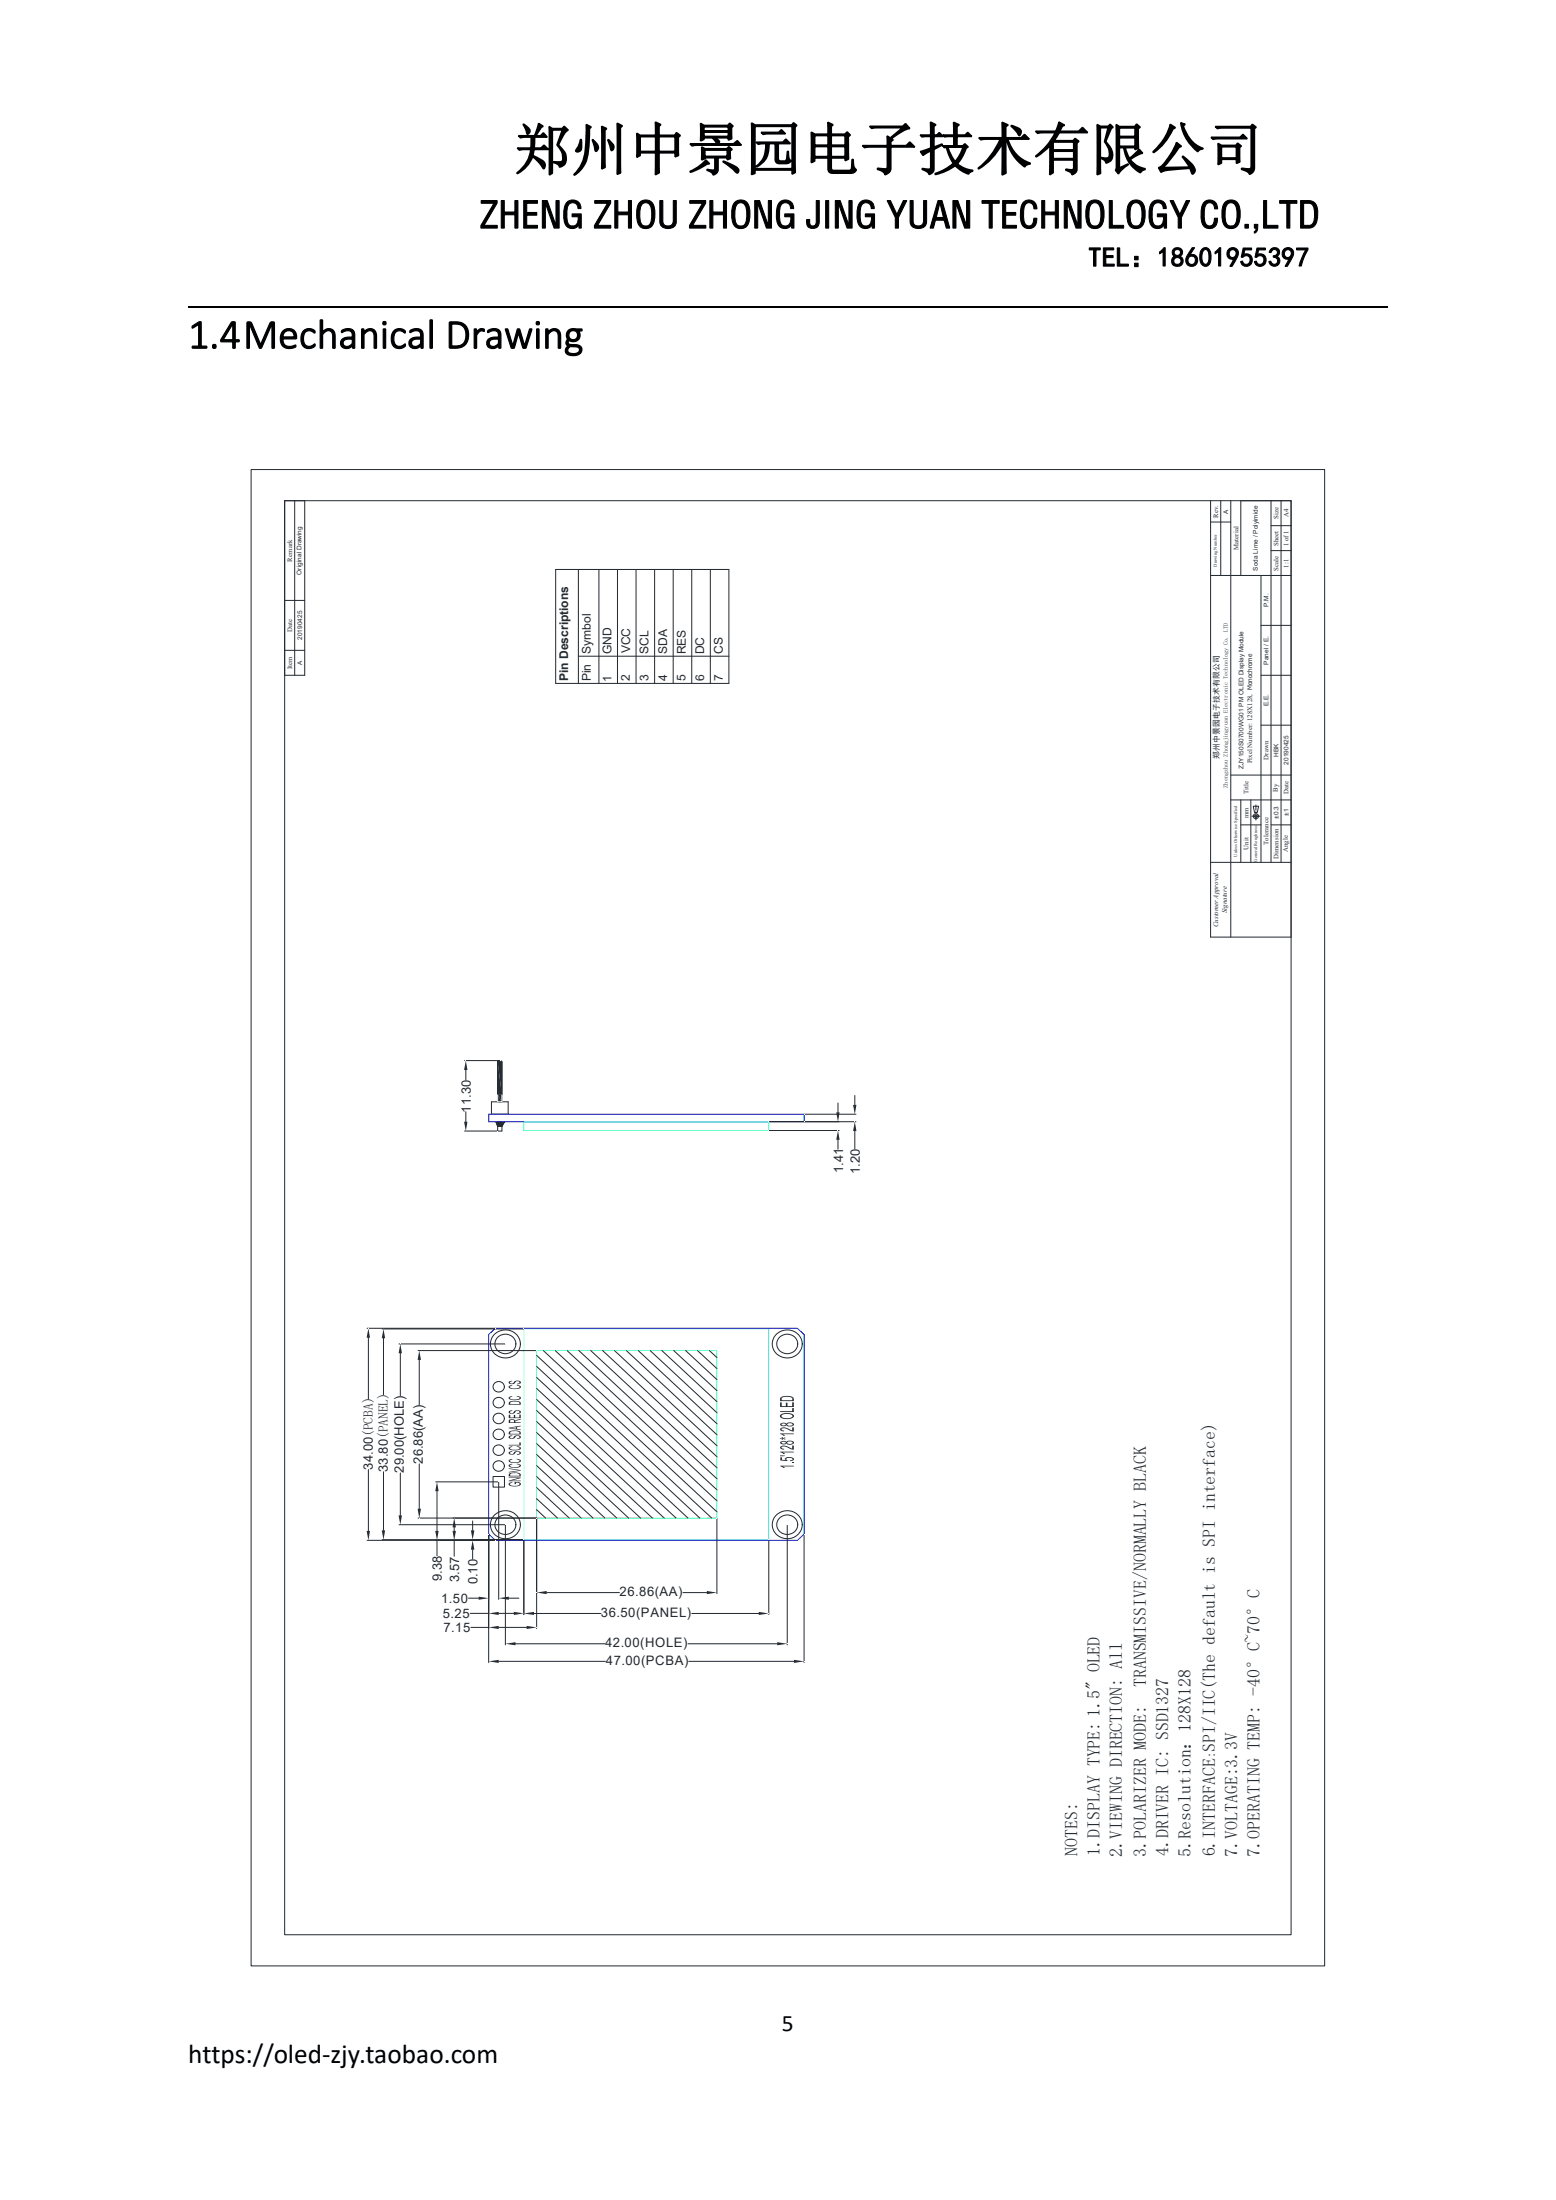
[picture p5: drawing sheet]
<svg xmlns="http://www.w3.org/2000/svg" width="210mm" height="297mm" viewBox="0 0 210 297" stroke-linecap="round" stroke-linejoin="round" font-family="sans-serif">
<path d="M25.4 41.5h161.9" fill="none" stroke="#000" stroke-width=".25"/>
<g fill="none" stroke="#212830" stroke-width=".13">
<path d="M33.9 63.4h144.9v202h-144.9zM38.4 67.6h135.9v193.6h-135.9zM38.4 67.6h2.7v23.6h-2.7zM39.8 67.6v23.6M163.4 67.6v58.9h10.9v-58.9h-6.8v10.1M163.4 77.7h10.9M163.4 70.5h2.7M164.8 67.6v10.1M166.1 67.6v58.9M170.2 77.7v38.7M171.5 67.6v48.8M171.5 74.3h2.8"/>
<path d="M171.5 71h2.8M172.9 67.6v48.8M38.4 81.1h2.7M38.4 87.8h2.7M170.2 91.2h4.1M170.2 97.9h4.1M170.2 84.4h4.1M163.4 116.4h10.9M166.1 108h8.2M166.1 104.6h8.2M167.5 108v8.4M167.5 111.4h2.7"/>
<path d="M168.8 108v8.4M169 110.2h1.1M169.1 108.8h.8l-.2 .9h-.4zM169.5 108.7v.7M169.5 109.6v.2M169.5 110v.7M171.5 111.4h2.8M66 150.4v1M66.3 148.7h2.3v1.7h-2.3z"/>
<circle cx="169.5" cy="110.2" r=".16"/>
<circle cx="169.5" cy="110.2" r=".35"/>
</g>
<g fill="#212830">
<path d="M67.2 143.4l.2-.2 .3 .2z"/>
<path d="M67.4 143.2h.2l.1 .2z"/>
<path d="M67.2 143.4l.5 4.4h-.5z"/>
<path d="M67.2 143.4h.5v4.4z"/>
<path d="M67.2 147.8l.5 .9h-.5z"/>
<path d="M67.2 147.8h.5v.9z"/>
</g>
<path d="M67.2 143.4l.2-.2h.2l.1 .2v5.3h-.5zM67.2 143.4v4.4M67.2 143.4l.2-.2h.2l.1 .2v4.4M67.2 148.7h.5M67.2 151.4h.5M67.7 152.1v.6h-.5" fill="none" stroke="#212830" stroke-width=".13"/>
<path d="M67.2 151.4l.5 .7h-.5zM67.2 151.4h.5v.7z" fill="#000"/>
<path d="M67.2 151.4h.5v.7h-.5z" fill="none" stroke="#000" stroke-width=".13"/>
<g fill="#212830">
<path d="M66.9 151.4l.8 .7h-.5z"/>
<path d="M66.9 151.4h1.2l-.4 .7z"/>
</g>
<g fill="none" stroke="#212830" stroke-width=".13">
<path d="M75 76.9h23.4v15.4h-23.4zM78.1 76.9v15.4M80.8 76.9v15.4M83.3 76.9v15.4M85.8 76.9v15.4M88.4 76.9v15.4M90.9 76.9v15.4M93.4 76.9v15.4M95.9 76.9v15.4M78.1 88.6h20.3M62.7 152.7h4.4M62.7 143.2h4.8"/>
<path d="M62.9 144.5v1.3M62.9 150.1v1.3M66.9 151.4h1.2l-.4 .7h-.5zM66.9 151.4l.3 .7M67.2 152.1v.6M68.1 151.4l-.4 .7h-.5M68.3 151.4h-1.6"/>
</g>
<path d="M67.2 147.8v.9h.5v-.9" fill="none" stroke="#fff" stroke-width=".13"/>
<g fill="#212830">
<path d="M62.6 151.4h.5l-.2 1.3z"/>
<path d="M62.9 143.2l.2 1.3h-.5z"/>
</g>
<g fill="none" stroke="#212830" stroke-width=".13">
<path d="M66.5 199.3h1.6v1.5h-1.6zM66.7 180.1a1.98 1.98 0 0 1 2.7-.2 1.98 1.98 0 0 1 .5 2.5 2 2 0 0 1-2.6 .7 2 2 0 0 1-.9-2.6zM72.4 199.3l6 5.6M72.4 197.9l7.6 7M72.4 196.4l9.2 8.5M72.4 194.9l10.8 10M72.4 193.4l12.4 11.5M72.4 191.9l14.1 13M72.4 190.4l15.7 14.5M72.4 188.9l17.2 16M72.4 187.4l18.8 17.5M72.4 186l20.5 18.9"/>
<path d="M72.4 184.5l22.1 20.4M72.4 183l23.7 21.9M73.3 182.3l23.5 21.8M74.9 182.3l21.9 20.3M76.5 182.3l20.3 18.8M78.1 182.3l18.7 17.3M79.7 182.3l17.1 15.8M81.3 182.3l15.5 14.4M82.9 182.3l13.9 12.9M84.5 182.3l12.3 11.4M86.1 182.3l10.7 9.9M87.7 182.3l9.1 8.4"/>
<path d="M89.3 182.3l7.5 6.9M90.9 182.3l5.9 5.4M92.5 182.3l4.3 3.9M94.1 182.3l2.7 2.5M95.7 182.3l1.1 1M104.8 180.1a1.98 1.98 0 0 1 2.6-.2 1.98 1.98 0 0 1 .6 2.5 2 2 0 0 1-2.7 .7 2 2 0 0 1-.8-2.6zM66.7 204.5a1.98 1.98 0 0 1 2.7-.2 1.98 1.98 0 0 1 .5 2.5 2 2 0 0 1-2.6 .7 2 2 0 0 1-.9-2.6zM72.4 203.8l1.2 1.1M72.4 202.3l2.8 2.6M72.4 200.8l4.4 4.1M104.8 204.5a1.98 1.98 0 0 1 2.6-.2 1.98 1.98 0 0 1 .6 2.5 2 2 0 0 1-2.7 .7 2 2 0 0 1-.8-2.6z"/>
<circle cx="67.3" cy="191.5" r=".74"/>
<circle cx="67.3" cy="189.4" r=".74"/>
<circle cx="67.3" cy="195.8" r=".74"/>
<circle cx="67.3" cy="187.2" r=".74"/>
<circle cx="67.3" cy="197.9" r=".74"/>
<circle cx="67.3" cy="193.6" r=".74"/>
</g>
<path d="M70.7 179.4h33.1M70.7 179.4v28.5M103.8 179.4v28.5M70.7 207.9h33.1" fill="none" stroke="#0ff" stroke-width=".13"/>
<path d="M72.4 182.3h24.4M72.4 182.3v22.6h24.4M96.8 182.3v22.7" fill="none" stroke="#0f0" stroke-width=".13"/>
<path d="M66 180.2l.9-.9h40.7l.9 .9v26.9l-.9 .8h-40.7l-.9-.8z" fill="none" stroke="#00f" stroke-width=".13"/>
<g fill="#212830">
<path d="M105.7 198l.3 .2h-.3l-.1-.1z" fill-rule="evenodd"/>
<path d="M105.3 197.9h1.8v.1h-1.4l-.1 .1z" fill-rule="evenodd"/>
<path d="M106.9 197.4h.2v.1h-.2z" fill-rule="evenodd"/>
<path d="M106.6 197.1h.3l.1-.1v.2l-.3 .1z" fill-rule="evenodd"/>
<path d="M106.1 196.8a.92 .92 0 0 1 1.1 .2l-.2 .2a.53 .53 0 0 0-.9-.2z" fill-rule="evenodd"/>
<path d="M106 196.9l.1-.1-.1 .3-.1-.1z" fill-rule="evenodd"/>
<path d="M105.3 196.7h.2v.4h.5l.1-.3 .2 .5-1-.1z" fill-rule="evenodd"/>
<path d="M105.3 196.5l.6 .1h-.6z" fill-rule="evenodd"/>
<path d="M105.7 196.1l.3 .2h-.3l-.1-.1z" fill-rule="evenodd"/>
<path d="M105.3 196h1.8v.1h-1.4l-.1 .1z" fill-rule="evenodd"/>
<path d="M105.4 195.2a1.97 1.97 0 0 1 1.5 .4v-.4h.2v.5l-.4-.1a1.13 1.13 0 0 0-1.2-.2z" fill-rule="evenodd"/>
<path d="M105.3 195.3l.1-.1 .1 .3 .3 .1v.1a.46 .46 0 0 1-.5-.3z" fill-rule="evenodd"/>
<path d="M106.2 194.8l.3 .1h.3l.2-.1v.2h-.7l-.1-.1z" fill-rule="evenodd"/>
<path d="M105.4 194.6l.4-.1 .3 .1-.1 .2-.2-.2-.3 .2z" fill-rule="evenodd"/>
<path d="M105.3 194.7l.1-.1 .2 .3h.2h.2l.1-.3a.75 .75 0 0 1 1.1 .2l-.2 .2a.42 .42 0 0 0-.3-.4 .42 .42 0 0 0-.5 .2v.1a.7 .7 0 0 1-.9-.1z" fill-rule="evenodd"/>
<path d="M105.8 194.2l.2 .1h-.1h-.2z" fill-rule="evenodd"/>
<path d="M105.6 194.2v.2h-.1z" fill-rule="evenodd"/>
<path d="M105.5 194h.1l.1 .2 .2-.1h.1l-.2 .1-.2 .2z" fill-rule="evenodd"/>
<path d="M105.3 194.2h.3h-.3z" fill-rule="evenodd"/>
<path d="M105.7 193.6l.3 .2h-.3l-.1-.1z" fill-rule="evenodd"/>
<path d="M105.3 193.5h1.8v.1h-1.4l-.1 .1z" fill-rule="evenodd"/>
<path d="M105.4 192.8a1.97 1.97 0 0 1 1.5 .3v-.4h.2v.6l-.4-.1a1.13 1.13 0 0 0-1.2-.3z" fill-rule="evenodd"/>
<path d="M105.3 192.9l.1-.1 .1 .3h.3v.1a.46 .46 0 0 1-.5-.2z" fill-rule="evenodd"/>
<path d="M106.2 192.3l.3 .2h.3l.2-.2v.2l-.7 .1-.1-.1z" fill-rule="evenodd"/>
<path d="M105.4 192.1h.4l.3 .1-.1 .1-.2-.1-.3 .1z" fill-rule="evenodd"/>
<path d="M105.3 192.2l.1-.1 .2 .3 .2 .1 .2-.1 .1-.2a.72 .72 0 0 1 1.1 .1l-.2 .2a.43 .43 0 0 0-.4-.4 .43 .43 0 0 0-.4 .4 .7 .7 0 0 1-.9-.2z" fill-rule="evenodd"/>
<path d="M105.4 191a1.67 1.67 0 0 1 1.7 .1v.2l-.1 .1v-.2a1.05 1.05 0 0 0-1.4-.2l-.1 .2z" fill-rule="evenodd"/>
<path d="M105.4 191a.68 .68 0 0 0 .8 .5l.6-.1 .2-.2v.2a1.73 1.73 0 0 1-1.7-.1z" fill-rule="evenodd"/>
<path d="M105.3 190.5h1.6v-.4h.2v.5h-1.8z" fill-rule="evenodd"/>
<path d="M105.3 189.3h.2v.5h.6v-.4h.2v.4h.6v-.5h.2v.6h-1.8z" fill-rule="evenodd"/>
<path d="M105.4 188.6a2.08 2.08 0 0 1 1.6 0l-.1 .4v-.1a.99 .99 0 0 0-1.3-.2l-.1 .2z" fill-rule="evenodd"/>
<path d="M105.4 188.6l.1 .4h1.4l.1-.4 .1 .1v.5h-1.8v-.5z" fill-rule="evenodd"/>
<path d="M69.8 187h.3v.2l-.1-.1h-.3z" fill-rule="evenodd"/>
<path d="M68.8 187.1l.3-.1 .1 .1-.4 .1z" fill-rule="evenodd"/>
<path d="M68.7 187.1h.1a.78 .78 0 0 0 1 .3l.3-.1v-.3l.2 .1a.37 .37 0 0 1-.2 .4 .37 .37 0 0 1-.4 0 1.04 1.04 0 0 1-1.1-.3z" fill-rule="evenodd"/>
<path d="M69.8 186.8l.3-.1v-.1v.2l-.3 .1z" fill-rule="evenodd"/>
<path d="M68.8 186.5l.3-.1v.1h-.2l-.1 .1z" fill-rule="evenodd"/>
<path d="M68.7 186.5h.1v.1a.33 .33 0 0 0 .4 .2 .33 .33 0 0 0 .2-.3 .61 .61 0 0 1 .9 .1l-.2 .2v-.2a.37 .37 0 0 0-.4-.1 .37 .37 0 0 0-.3 .3h-.1a.41 .41 0 0 1-.6-.2z" fill-rule="evenodd"/>
<path d="M68.8 189.2l.7-.1 .5 .1h.2l-.1 .4a.42 .42 0 0 0-.6-.4h-.4l-.2 .2z" fill-rule="evenodd"/>
<path d="M68.7 189.3l.1-.1 .1 .4h1.2l.1-.4 .1 .2v.2h-1.6z" fill-rule="evenodd"/>
<path d="M69.8 188.5h.3v.2l-.1-.1-.3-.1z" fill-rule="evenodd"/>
<path d="M68.8 188.6l.3-.1h.1l-.4 .2z" fill-rule="evenodd"/>
<path d="M68.7 188.6h.1a.5 .5 0 0 0 .7 .3l.5-.1 .1-.3 .2 .1a.37 .37 0 0 1-.2 .4 .37 .37 0 0 1-.4 0 1.04 1.04 0 0 1-1.1-.3z" fill-rule="evenodd"/>
<path d="M69.5 191.8l.8-.3v.1l-.7 .3z" fill-rule="evenodd"/>
<path d="M68.8 191.6h.6v.4l-.1-.3h-.2l-.3 .1z" fill-rule="evenodd"/>
<path d="M68.7 191.7l.1-.1v.4h.6v-.4l.1 .2 .1 .2h.7v.1h-1.6z" fill-rule="evenodd"/>
<path d="M68.7 191h.2v.4h.4v-.4h.2v.4h.6v-.4h.2v.5h-1.6z" fill-rule="evenodd"/>
<path d="M69.8 190.8l.3-.2v.2l-.3 .1z" fill-rule="evenodd"/>
<path d="M68.8 190.4h.3v.1h-.2l-.1 .1z" fill-rule="evenodd"/>
<path d="M68.7 190.5l.1-.1v.2a.33 .33 0 0 0 .4 .2 .33 .33 0 0 0 .2-.3 .64 .64 0 0 1 .9 .1l-.2 .2v-.2a.38 .38 0 0 0-.4-.1 .38 .38 0 0 0-.3 .3h-.1a.41 .41 0 0 1-.6-.2z" fill-rule="evenodd"/>
<path d="M69.8 194.2l.3-.2v.2l-.3 .1z" fill-rule="evenodd"/>
<path d="M68.8 193.8h.3v.1h-.2l-.1 .1z" fill-rule="evenodd"/>
<path d="M68.7 193.9l.1-.1v.2a.33 .33 0 0 0 .4 .1 .33 .33 0 0 0 .2-.2 .64 .64 0 0 1 .9 .1l-.2 .2v-.2a.38 .38 0 0 0-.4-.1 .38 .38 0 0 0-.3 .3h-.1a.41 .41 0 0 1-.6-.3z" fill-rule="evenodd"/>
<path d="M68.8 193.2l.5-.1 .7 .1h.2l-.1 .4a.43 .43 0 0 0-.6-.4h-.4l-.2 .2z" fill-rule="evenodd"/>
<path d="M68.8 193.2l.1 .4h1.2l.1-.4 .1 .5h-1.6z" fill-rule="evenodd"/>
<path d="M68.7 192.7l.9 .2 .2-.3v.3l.5 .1v.1l-1.6-.3z" fill-rule="evenodd"/>
<path d="M68.7 192.7l1.6-.2v.1h-.5l-.2 .3v-.2z" fill-rule="evenodd"/>
<path d="M69.8 196.3h.1l.2-.2v.3h-.3z" fill-rule="evenodd"/>
<path d="M68.8 196l.3-.1v.1l-.3 .2z" fill-rule="evenodd"/>
<path d="M68.7 196h.1v.2a.32 .32 0 0 0 .4 .1 .32 .32 0 0 0 .2-.3 .64 .64 0 0 1 .9 .1l-.2 .3v-.3a.38 .38 0 0 0-.4-.1 .38 .38 0 0 0-.3 .3l-.1 .1a.42 .42 0 0 1-.6-.3z" fill-rule="evenodd"/>
<path d="M69.8 195.2l.3 .1v.2l-.4-.2z" fill-rule="evenodd"/>
<path d="M68.8 195.3h.3h.1l-.4 .2z" fill-rule="evenodd"/>
<path d="M68.7 195.4l.1-.1a.67 .67 0 0 0 .9 .4l.3-.1 .1-.3 .2 .2a1.21 1.21 0 0 1-1.3 .3l-.3-.2z" fill-rule="evenodd"/>
<path d="M68.7 195.1h1.4v-.4h.2v.4h-1.6z" fill-rule="evenodd"/>
<path d="M68.7 198.2l1.6 .3v.1l-1.6-.3z" fill-rule="evenodd"/>
<path d="M68.7 198.7l1.3-.2 .3 .1-1.6 .2z" fill-rule="evenodd"/>
<path d="M69.8 197.6l.3 .1v.2l-.1-.2h-.3z" fill-rule="evenodd"/>
<path d="M68.8 197.7l.3-.1 .1 .1-.4 .2z" fill-rule="evenodd"/>
<path d="M68.7 197.8l.1-.1a.78 .78 0 0 0 1 .3l.3-.1v-.2l.2 .1a.37 .37 0 0 1-.2 .3 .37 .37 0 0 1-.4 0 1.04 1.04 0 0 1-1.1-.2z" fill-rule="evenodd"/>
<path d="M69.8 196.9l.3 .1v.2l-.4-.2z" fill-rule="evenodd"/>
<path d="M68.8 197h.3h.1l-.4 .2z" fill-rule="evenodd"/>
<path d="M68.7 197.1l.1-.1a.67 .67 0 0 0 .9 .4l.3-.1 .1-.3 .2 .2a1.21 1.21 0 0 1-1.3 .3l-.3-.2z" fill-rule="evenodd"/>
<path d="M69.5 200.1l.7 .1-.1 .2-.1-.2h-.4v.2h-.1z" fill-rule="evenodd"/>
<path d="M68.8 200.2l.3-.1 .1 .1-.4 .2z" fill-rule="evenodd"/>
<path d="M68.7 200.2h.1v.2a1.02 1.02 0 0 0 1.3 0l.1-.2h.1a.31 .31 0 0 1-.4 .4l-.2 .1a.96 .96 0 0 1-1.1-.3z" fill-rule="evenodd"/>
<path d="M68.7 199.5h1.6h-1.6z" fill-rule="evenodd"/>
<path d="M68.7 199.9h1.6v.1h-1.6z" fill-rule="evenodd"/>
<path d="M68.7 199.9l1.2-.4h.4l-1.3 .4z" fill-rule="evenodd"/>
<path d="M68.8 198.9l.7-.1h.5l.2 .1-.1 .3a.43 .43 0 0 0-.6-.3h-.4l-.2 .2z" fill-rule="evenodd"/>
<path d="M68.8 198.9l.1 .3h1.2l.1-.3 .1 .4h-1.6z" fill-rule="evenodd"/>
</g>
<path d="M67.2 180.5a1.36 1.36 0 0 1 2.1 0 1.36 1.36 0 0 1-.3 2 1.35 1.35 0 0 1-1.9-.2 1.35 1.35 0 0 1 .1-1.8zM105.3 180.5a1.36 1.36 0 0 1 2 0 1.36 1.36 0 0 1-.3 2 1.35 1.35 0 0 1-1.8-.2 1.35 1.35 0 0 1 .1-1.8zM63.6 207.9h3.2M63.6 207.9h7.1M63.8 205.3v1.3M63.8 209.2v1.3M67.2 204.9a1.36 1.36 0 0 1 2.1 0 1.36 1.36 0 0 1-.3 2 1.35 1.35 0 0 1-1.9-.2 1.35 1.35 0 0 1 .1-1.8zM105.3 204.9a1.36 1.36 0 0 1 2 0 1.36 1.36 0 0 1-.3 2 1.35 1.35 0 0 1-1.8-.2 1.35 1.35 0 0 1 .1-1.8z" fill="none" stroke="#212830" stroke-width=".13"/>
<g fill="#212830">
<path d="M63.6 206.6h.4l-.2 1.3z"/>
<path d="M63.8 207.9l.2 1.3h-.4z"/>
</g>
<path d="M61.1 207.9h5.7M61.1 204.9h11.3M61.3 206.2v.5M61.3 207.9v2.2" fill="none" stroke="#212830" stroke-width=".13"/>
<g fill="#212830">
<path d="M61.3 204.9l.2 1.3h-.4z"/>
<path d="M61.1 206.7h.4l-.2 1.2z"/>
</g>
<g fill="none" stroke="#fff" stroke-width=".13">
<circle cx="67.3" cy="195.8" r=".39"/>
<circle cx="67.3" cy="193.6" r=".39"/>
<circle cx="67.3" cy="191.5" r=".39"/>
<circle cx="67.3" cy="187.2" r=".39"/>
<circle cx="67.3" cy="189.4" r=".39"/>
<circle cx="67.3" cy="197.9" r=".39"/>
<circle cx="67.3" cy="200.1" r=".39"/>
</g>
<path d="M58.8 200.1h8.5M58.8 207.9h8M59 201.3v5.4M59 207.9v2.1" fill="none" stroke="#212830" stroke-width=".13"/>
<g fill="#212830">
<path d="M59 200.1l.2 1.2h-.5z"/>
<path d="M58.7 206.7h.5l-.2 1.2z"/>
</g>
<path d="M56.4 182.3h16M56.6 183.6v6M56.6 197.6v6.1M56.4 204.9h16" fill="none" stroke="#212830" stroke-width=".13"/>
<g fill="#212830">
<path d="M56.6 182.3l.2 1.3h-.4z"/>
<path d="M56.4 203.7h.4l-.2 1.2z"/>
</g>
<path d="M51.6 179.4h19.1M51.8 180.7v7.6M51.8 198.7v7.9M51.6 207.9h19.1" fill="none" stroke="#212830" stroke-width=".13"/>
<g fill="#212830">
<path d="M51.5 206.6h.5l-.2 1.3z"/>
<path d="M51.8 179.4l.2 1.3h-.5z"/>
</g>
<path d="M53.9 181.4h14.3M54 182.7v5.7M54 198.9v5.7M53.9 205.8h14.3" fill="none" stroke="#212830" stroke-width=".13"/>
<g fill="#212830">
<path d="M53.8 204.6h.4l-.2 1.2z"/>
<path d="M54 181.4l.2 1.3h-.4z"/>
</g>
<path d="M49.5 179.3h17.3M49.7 180.6v8.3M49.7 198.4v8.3M49.5 207.9h17.3" fill="none" stroke="#212830" stroke-width=".13"/>
<g fill="#212830">
<path d="M49.5 206.7h.4l-.2 1.2z"/>
<path d="M49.7 179.3l.2 1.3h-.4z"/>
</g>
<path d="M63.5 217.8h2.5M66 207.2v10.8M67.3 217.8h2M70.7 207.9v10.1" fill="none" stroke="#212830" stroke-width=".13"/>
<g fill="#212830">
<path d="M69.3 217.6l1.4 .2-1.4 .2z"/>
<path d="M66 217.8l1.3-.2v.4z"/>
</g>
<path d="M63.6 219.7h2.4M66 207.2v12.7M67.3 219.7h3.8M72.4 205v14.9" fill="none" stroke="#212830" stroke-width=".13"/>
<g fill="#212830">
<path d="M71.1 219.5l1.3 .2-1.3 .2z"/>
<path d="M66 219.7l1.3-.2v.4z"/>
</g>
<path d="M63.2 215.8h1.4M66 207.2v8.7M67.3 200.1v15.8M68.7 215.8h1.3" fill="none" stroke="#212830" stroke-width=".13"/>
<g fill="#212830">
<path d="M67.3 215.8l1.4-.2v.4z"/>
<path d="M64.6 215.6l1.4 .2-1.4 .2z"/>
</g>
<path d="M70.7 207.9v10.1M72.1 217.8h9M93.4 217.8h9M103.8 207.9v10.1" fill="none" stroke="#212830" stroke-width=".13"/>
<g fill="#212830">
<path d="M70.7 217.8l1.4-.2v.4z"/>
<path d="M102.4 217.6l1.4 .2-1.4 .2z"/>
</g>
<path d="M72.4 205v10.1M73.8 215h9.8M92.2 215h3.2M96.8 205v10.1" fill="none" stroke="#212830" stroke-width=".13"/>
<g fill="#212830">
<path d="M95.4 214.8l1.4 .2-1.4 .2z"/>
<path d="M72.4 215l1.4-.2v.4z"/>
</g>
<path d="M66 207.2v17.2M108.5 207.2v17.2M67.3 224.3h14.4M93 224.3h14.2" fill="none" stroke="#212830" stroke-width=".13"/>
<g fill="#212830">
<path d="M66 224.3l1.3-.2v.4z"/>
<path d="M107.2 224.1l1.3 .2-1.3 .2z"/>
</g>
<path d="M68.2 205.9v16.2M106.3 205.9v16.2M69.6 221.9h12M92.9 221.9h12" fill="none" stroke="#212830" stroke-width=".13"/>
<g fill="#212830">
<path d="M68.2 221.9l1.4-.2v.4z"/>
<path d="M104.9 221.7l1.4 .2-1.4 .2z"/>
</g>
<path d="M66 150.4h42.5v1h-42.5z" fill="none" stroke="#00f" stroke-width=".13"/>
<path d="M70.7 151.4h33.1v1.2h-33.1z" fill="none" stroke="#0ff" stroke-width=".13"/>
<path d="M103.8 151.4h9.5M103.8 152.6h9.5M113.1 148.9v1.3M113.1 153.9v1.3" fill="none" stroke="#212830" stroke-width=".13"/>
<g fill="#212830">
<path d="M112.9 150.2h.4l-.2 1.2z"/>
<path d="M113.1 152.6l.2 1.3h-.4z"/>
</g>
<path d="M108.6 150.4h6.9M108.6 151.4h6.9M115.4 147.9v1.3M115.4 152.7v2.4" fill="none" stroke="#212830" stroke-width=".13"/>
<g fill="#212830">
<path d="M115.1 149.2h.5l-.2 1.2z"/>
<path d="M115.4 151.4l.2 1.3h-.5z"/>
</g>
<text font-size="7.7" x="69.3" y="22.8">郑州中景园电子技术有限公司</text>
<text font-size="5.6" x="25.4" y="47">1.4Mechanical Drawing</text>
<text font-size="5" x="64.8" y="30.8">ZHENG ZHOU ZHONG JING YUAN TECHNOLOGY CO.,LTD</text>
<g font-size="3.7">
<text x="146.9" y="36">TEL：18601955397</text>
<text x="25.4" y="278.5">https://oled-zjy.taobao.com</text>
</g>
<text font-size="3.2" x="105.5" y="274.1">5</text>
<g font-size="2.4" fill="#212830">
<text x="154.7" y="227.8" transform="rotate(-90 154.7 227.8)">TRANSMISSIVE/NORMALLY BLACK</text>
<text x="145.4" y="250.5" transform="rotate(-90 145.4 250.5)">NOTES:</text>
<text x="148.4" y="250.5" transform="rotate(-90 148.4 250.5)">1.DISPLAY TYPE: 1.5&quot; OLED</text>
<text x="151.5" y="250.6" transform="rotate(-90 151.5 250.6)">2.VIEWING DIRECTION: All</text>
<text x="154.7" y="250.7" transform="rotate(-90 154.7 250.7)">3.POLARIZER MODE:</text>
<text x="157.7" y="250.6" transform="rotate(-90 157.7 250.6)">4.DRIVER IC: SSD1327</text>
<text x="160.7" y="250.7" transform="rotate(-90 160.7 250.7)">5.Resolution：128X128</text>
<text x="164" y="250.6" transform="rotate(-90 164 250.6)">6.INTERFACE SPI/IIC(The default is SPI interface)</text>
<text x="167" y="250.7" transform="rotate(-90 167 250.7)">7.VOLTAGE:3.3V</text>
<text x="170.1" y="250.7" transform="rotate(-90 170.1 250.7)">7.OPERATING TEMP: -40°C~70°C</text>
</g>
<g font-size="1.8" fill="#212830">
<text x="63.5" y="150.2" transform="rotate(-90 63.5 150.2)">11.30</text>
<text x="113.8" y="158.3" transform="rotate(-90 113.8 158.3)">1.41</text>
<text x="116" y="158.5" transform="rotate(-90 116 158.5)">1.20</text>
<text x="57.1" y="197.6" transform="rotate(-90 57.1 197.6)">26.86(A )</text>
<text x="50.3" y="198.4" transform="rotate(-90 50.3 198.4)">34.00(PCBA)</text>
<text x="52.4" y="198.7" transform="rotate(-90 52.4 198.7)">33.80(PANEL)</text>
<text x="54.5" y="198.8" transform="rotate(-90 54.5 198.8)">29.00(HOLE)</text>
<text x="59.7" y="213.5" transform="rotate(-90 59.7 213.5)">9.38</text>
<text x="62" y="213.5" transform="rotate(-90 62 213.5)">3.57</text>
<text x="64.5" y="213.9" transform="rotate(-90 64.5 213.9)">0.10</text>
<text x="83.6" y="215.5">26.86(AA)</text>
<text x="59.5" y="216.4">1.50</text>
<text x="59.8" y="218.5">5.25</text>
<text x="59.9" y="220.4">7.15</text>
<text x="81.1" y="218.3">36.50(PANEL)</text>
<text x="81.7" y="222.4">42.00(HOLE)</text>
<text x="81.8" y="224.8">47.00(PCBA)</text>
</g>
<text font-size="1.7" fill="#212830" x="164" y="237.4" transform="rotate(-90 164 237.4)">:</text>
<g font-size="1.6" fill="#212830">
<text x="79.8" y="88.3" transform="rotate(-90 79.8 88.3)">Symbol</text>
<text x="82.5" y="88.3" transform="rotate(-90 82.5 88.3)">GND</text>
<text x="85" y="88.2" transform="rotate(-90 85 88.2)">VCC</text>
<text x="87.5" y="88.3" transform="rotate(-90 87.5 88.3)">SCL</text>
<text x="90" y="88.3" transform="rotate(-90 90 88.3)">SDA</text>
<text x="92.6" y="88.3" transform="rotate(-90 92.6 88.3)">RES</text>
<text x="95.1" y="88.3" transform="rotate(-90 95.1 88.3)">DC</text>
<text x="97.6" y="88.3" transform="rotate(-90 97.6 88.3)">CS</text>
<text x="76.7" y="92" transform="rotate(-90 76.7 92)">Pin Descriptions</text>
<text x="79.7" y="92" transform="rotate(-90 79.7 92)">Pin</text>
<text x="82.5" y="92.1" transform="rotate(-90 82.5 92.1)">1</text>
<text x="85" y="91.9" transform="rotate(-90 85 91.9)">2</text>
<text x="87.5" y="91.9" transform="rotate(-90 87.5 91.9)">3</text>
<text x="90" y="91.9" transform="rotate(-90 90 91.9)">4</text>
<text x="92.5" y="91.9" transform="rotate(-90 92.5 91.9)">5</text>
<text x="95" y="91.9" transform="rotate(-90 95 91.9)">6</text>
<text x="97.6" y="92" transform="rotate(-90 97.6 92)">7</text>
</g>
<text font-size="1.1" fill="#212830" x="164.5" y="102.5" transform="rotate(-90 164.5 102.5)">郑州中景园电子技术有限公司</text>
<g font-size=".9" fill="#212830">
<text x="164.4" y="69.9" transform="rotate(-90 164.4 69.9)">Rev.</text>
<text x="165.8" y="69.4" transform="rotate(-90 165.8 69.4)">A</text>
<text x="172.6" y="70.1" transform="rotate(-90 172.6 70.1)">Size</text>
<text x="173.9" y="69.8" transform="rotate(-90 173.9 69.8)">A4</text>
<text x="39.4" y="75.8" transform="rotate(-90 39.4 75.8)">Remark</text>
<text x="40.7" y="77.6" transform="rotate(-90 40.7 77.6)">Original Drawing</text>
<text x="167.1" y="74.2" transform="rotate(-90 167.1 74.2)">Material</text>
<text x="169.8" y="77" transform="rotate(-90 169.8 77)">Soda Lime / Polyimide</text>
<text x="172.6" y="77" transform="rotate(-90 172.6 77)">Scale</text>
<text x="172.6" y="73.7" transform="rotate(-90 172.6 73.7)">Sheet</text>
<text x="173.9" y="76.6" transform="rotate(-90 173.9 76.6)">1:1</text>
<text x="173.9" y="73.7" transform="rotate(-90 173.9 73.7)">1 of1</text>
<text x="171.2" y="82" transform="rotate(-90 171.2 82)">P.M.</text>
<text x="39.4" y="85.3" transform="rotate(-90 39.4 85.3)">Date</text>
<text x="40.8" y="86.4" transform="rotate(-90 40.8 86.4)">20190425</text>
<text x="40.8" y="89.8" transform="rotate(-90 40.8 89.8)">A</text>
<text x="171.2" y="89.7" transform="rotate(-90 171.2 89.7)">Panel / E.</text>
<text x="39.4" y="90.4" transform="rotate(-90 39.4 90.4)">Item</text>
<text x="171.2" y="95.4" transform="rotate(-90 171.2 95.4)">E.E.</text>
<text x="167.8" y="103.8" transform="rotate(-90 167.8 103.8)">ZJY150S0700WG01 PM OLED Display Module</text>
<text x="168.5" y="107.2" transform="rotate(-90 168.5 107.2)">Title</text>
<text x="169" y="103.1" transform="rotate(-90 169 103.1)">Pixel Number: 128X128, Monochrome</text>
<text x="171.2" y="102.5" transform="rotate(-90 171.2 102.5)">Drawn</text>
<text x="172.5" y="106.9" transform="rotate(-90 172.5 106.9)">By</text>
<text x="172.6" y="102.2" transform="rotate(-90 172.6 102.2)">HBK</text>
<text x="173.9" y="107.2" transform="rotate(-90 173.9 107.2)">Date</text>
<text x="173.9" y="103.2" transform="rotate(-90 173.9 103.2)">20190425</text>
<text x="168.5" y="110.4" transform="rotate(-90 168.5 110.4)">mm</text>
<text x="172.6" y="110.5" transform="rotate(-90 172.6 110.5)">±0.3</text>
<text x="173.9" y="110.1" transform="rotate(-90 173.9 110.1)">±1</text>
<text x="168.5" y="114.7" transform="rotate(-90 168.5 114.7)">Unit</text>
<text x="171.2" y="114.1" transform="rotate(-90 171.2 114.1)">Tolerance</text>
<text x="172.6" y="115.9" transform="rotate(-90 172.6 115.9)">Dimension</text>
<text x="173.8" y="115" transform="rotate(-90 173.8 115)">Angle</text>
<text x="164.4" y="125.2" transform="rotate(-90 164.4 125.2)">Customer Ap roval</text>
<text x="165.6" y="123.3" transform="rotate(-90 165.6 123.3)">Signature</text>
</g>
<text font-size=".8" fill="#212830" x="165.7" y="106.3" transform="rotate(-90 165.7 106.3)">Zhengzhou Zhongjingyuan Electronic Technology Co. LTD</text>
<g font-size=".6" fill="#212830">
<text x="164.2" y="76.5" transform="rotate(-90 164.2 76.5)">Drawing Number</text>
<text x="167" y="115.7" transform="rotate(-90 167 115.7)">Unless Otherwise Specified</text>
<text x="169.7" y="116.3" transform="rotate(-90 169.7 116.3)">General Roughness</text>
</g>
</svg>
